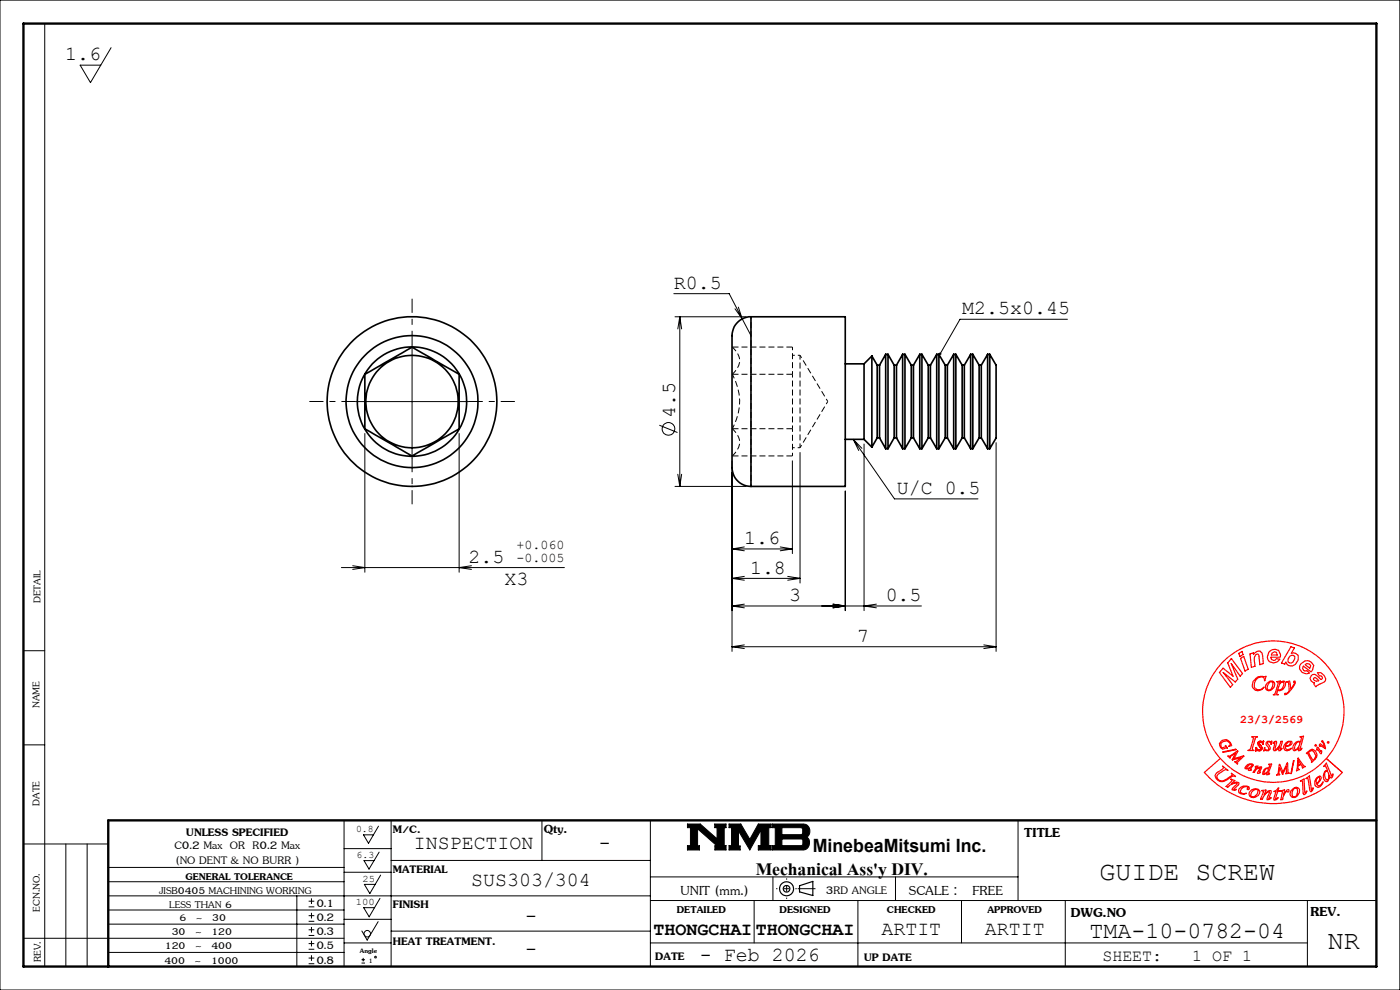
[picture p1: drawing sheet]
<svg xmlns="http://www.w3.org/2000/svg" width="297mm" height="210mm" viewBox="0 0 297 210" stroke-linecap="round" stroke-linejoin="round" font-family="sans-serif">
<g fill="none" stroke="#000" stroke-width=".35">
<path d="M77.4 79.4l10-5.7 4 2.2 6 3.5v11.6l-10 5.7-10-5.7zM159.3 67.2a4.4 4.4 0 0 0-4 5.3v22.4a21.2 21.2 0 0 0 .3 5.7 3.9 3.9 0 0 0 3.7 2.6M159.3 67.2h20v36h-20M159.3 67.2v36M179.3 77.2h4M183.3 77.2v16M185 75.5v19.4M185 75.5l1.1 2M185 75.5l-1.7 1.7M186.1 77.5v15.4M186.1 77.5h.5M186.6 77.5v15.4"/>
<path d="M187.9 75.2v20M187.9 75.2h.5M187.9 75.2l-1.3 2.3M188.4 75.2v20M188.4 75.2l1.3 2.3M189.7 77.5v15.4M189.7 77.5h.5M190.2 77.5v15.4M191.5 75.2v20M191.5 75.2h.5M191.5 75.2l-1.3 2.3M192 75.2v20"/>
<path d="M192 75.2l1.3 2.3M193.3 77.5v15.4M193.3 77.5h.5M193.8 77.5v15.4M195.1 75.2v20M195.1 75.2h.5M195.1 75.2l-1.3 2.3M195.6 75.2v20M195.6 75.2l1.3 2.3M196.9 77.5v15.4M196.9 77.5h.5M197.4 77.5v15.4"/>
<path d="M198.7 75.2v20M198.7 75.2h.5M198.7 75.2l-1.3 2.3M199.2 75.2v20M199.2 75.2l1.3 2.3M200.5 77.5v15.4M200.5 77.5h.5M201 77.5v15.4M202.3 75.2v20M202.3 75.2h.5M202.3 75.2l-1.3 2.3M202.8 75.2v20"/>
<path d="M202.8 75.2l1.3 2.3M204.1 77.5v15.4M204.1 77.5h.5M204.6 77.5v15.4M205.9 75.2v20M205.9 75.2h.5M205.9 75.2l-1.3 2.3M206.4 75.2v20M206.4 75.2l1.3 2.3M207.7 77.5v15.4M207.7 77.5h.5M208.2 77.5v15.4"/>
<path d="M209.5 75.2v20M209.5 75.2h.5M209.5 75.2l-1.3 2.3M210 75.2l1.3 2.3v15.4l-1.3 2.3M210 75.2v20M179.3 93.2h4M183.3 93.2l1.7 1.7M186.1 92.9l-1.1 2M186.1 92.9h.5M186.6 92.9l1.3 2.3M187.9 95.2h.5M189.7 92.9l-1.3 2.3"/>
<path d="M189.7 92.9h.5M190.2 92.9l1.3 2.3M191.5 95.2h.5M193.3 92.9l-1.3 2.3M193.3 92.9h.5M193.8 92.9l1.3 2.3M195.1 95.2h.5M196.9 92.9l-1.3 2.3M196.9 92.9h.5M197.4 92.9l1.3 2.3M198.7 95.2h.5M200.5 92.9l-1.3 2.3"/>
<path d="M200.5 92.9h.5M201 92.9l1.3 2.3M202.3 95.2h.5M204.1 92.9l-1.3 2.3M204.1 92.9h.5M204.6 92.9l1.3 2.3M205.9 95.2h.5M207.7 92.9l-1.3 2.3M207.7 92.9h.5M208.2 92.9l1.3 2.3M209.5 95.2h.5"/>
<circle cx="87.4" cy="85.2" r="14"/>
<circle cx="87.4" cy="85.2" r="11.6"/>
<circle cx="87.4" cy="85.2" r="18"/>
<circle cx="87.4" cy="85.2" r="9.8"/>
</g>
<path d="M155.4 79.4a3.5 3.5 0 0 0 1.3-3.9l-1.3-1.9M155.4 96.7a3.5 3.5 0 0 0 1.3-3.9l-1.3-1.9" fill="none" stroke="#000" stroke-width=".21" stroke-dasharray="1.3 .6" stroke-dashoffset=".1" stroke-linecap="butt"/>
<path d="M155.4 90.9a11.6 11.6 0 0 0 0-11.5" fill="none" stroke="#000" stroke-width=".21" stroke-dasharray="1.3 .6" stroke-dashoffset=".3" stroke-linecap="butt"/>
<path d="M155.4 73.6h-.1M168.1 79.4h-12.7M168.1 73.6h-12.7M155.3 96.8l.1-.1M168.1 90.9h-12.7M168.1 96.7h-12.7" fill="none" stroke="#000" stroke-width=".21" stroke-dasharray="1.3 .6" stroke-linecap="butt"/>
<path d="M168.1 79.4v-5.8M168.1 90.9v-11.5M168.1 96.7v-5.8M169.7 95l5.9-9.8M175.6 85.2l-5.9-9.8" fill="none" stroke="#000" stroke-width=".21" stroke-dasharray="1.3 .6" stroke-dashoffset=".6" stroke-linecap="butt"/>
<path d="M169.7 95v-19.6" fill="none" stroke="#000" stroke-width=".21" stroke-dasharray="1.3 .6" stroke-dashoffset=".4" stroke-linecap="butt"/>
<path d="M169.7 75.4h-1.6M168.1 95h1.6" fill="none" stroke="#000" stroke-width=".21" stroke-dasharray="1.3 .6" stroke-dashoffset=".8" stroke-linecap="butt"/>
<path d="M159.3 103.2v-36" fill="none" stroke="#000" stroke-width=".21" stroke-dasharray="1.3 .6" stroke-dashoffset=".7" stroke-linecap="butt"/>
<g fill="none" stroke="#000" stroke-width=".21">
<path d="M0 0h297v210h-297zM9.5 5v200M23.6 10.1l-4.4 7.4-2.2-3.7h4.4M87.4 73.2v24M142.9 62.3h11.8l2.7 5.3M143.2 67.2h15.1M144.2 67.2v36M144.2 67.2l.4 2.6M144.2 67.2l-.4 2.6M155.9 65.5l1.5 2.1M156.6 65.1l.8 2.5M157.4 67.6l1.9 3.6"/>
<path d="M226.4 67.7h-22.7l-4.2 7.3M75.4 85.2h24M77.4 92v29.4M97.4 92v29.4M139.9 90.2l3.8 1.5M155.3 97.8v40.4M168.1 97.7v19.7M169.7 96v27.7M181 93.2l8.8 12.6h17.7M181 93.2l1.8 1.9M181 93.2l1.2 2.4M183.3 94.2v35.3"/>
<path d="M211.3 93.9v44.3M143.2 103.2h15.1M143.8 100.6l.4 2.6M144.6 100.6l-.4 2.6M155.3 116.4h12.8M155.3 116.4l2.6 .4M157.9 116l-2.6 .4M165.5 116l2.6 .4M168.1 116.4l-2.6 .4M179.3 104.2v25.3M5 138h4.5M72.4 120.4h47.3"/>
<path d="M74.8 120l2.6 .4-2.6 .4M100 120l-2.6 .4 2.6 .4M155.3 122.7h14.4M155.3 122.7l2.6 .4M155.3 128.5h40.2M155.3 128.5l2.6 .4M155.3 137.2h56M155.3 137.2l2.6 .4M157.9 122.3l-2.6 .4M157.9 128.2l-2.6 .3M157.9 136.8l-2.6 .4M167.1 122.3l2.6 .4"/>
<path d="M169.7 122.7l-2.6 .4M176.7 128.2l2.6 .3-2.6 .4M185.9 128.2l-2.6 .3 2.6 .4M208.7 136.8l2.6 .4M211.3 137.2l-2.6 .4M5 158h4.5M5 179h18M14 179v26M18.5 179v26M73 174v31M80.3 175.3l-2.1 3.6-1.1-1.8h2.1M83 174v31"/>
<path d="M115 174v8.5M138 174v31M145.8 174.8h2.8l3.5 3.1v-2.3h-.5v-.8h2.4v.8h-.4v3.8h.4v.9h-2.3v-.9h.4l-4.1-3.6v3.6h.4v.9h-2.6v-.9h.7v-3.8h-.7zM154.7 174.8h2.5l1.9 3.2 1.8-3.2h2.7v.8h-.5v3.8h.5v.9h-2.7v-.9h.5v-3.3l-2.3 4.2-2.4-4v3.1h.3v.9h-2.3v-.9h.5v-3.8h-.5zM163.9 174.8h6.6a1.5 1.5 0 0 1 1.3 1.2 1.5 1.5 0 0 1-.7 1.6 1.48 1.48 0 0 1 .6 1.6 1.48 1.48 0 0 1-1.4 1.1h-6.4v-.9h.6v-3.8h-.6zM165.9 175.6h4.1l.3 .3v.9l-.3 .3h-4.1zM165.9 178h4.2l.2 .3v.8l-.3 .3h-4.1zM216 174v17M5 199h68M22.9 184h50.1M23 190h115M23 196h50"/>
<path d="M23 193h50M23 187h50M63 190v15M65.5 192.4h1.2M65.5 191.2h1.2M65.5 195.4h1.2M65.5 194.2h1.2M65.5 198.4h1.2M65.5 197.2h1.2M66.1 190.6v1.2M66.1 193.6v1.2M66.1 196.6v1.2"/>
<path d="M66.1 199.6v1.2M73 195h10M73 185h10M73 180h10M80.2 195.5l-2.3 3.9-1.1-1.9M80.4 180.8l-2.1 3.6-1.1-1.8h2.1M80.6 190.6l-2.3 3.9-1.1-2h2.2M80.8 185.6l-2.3 3.9-1.2-1.9h2.3M83 197.5h55M83 182.5h55M138 186h78M138 191h154"/>
<path d="M160 191v9M164 186v5M182 191v14M190 186v5M204 191v9M226 191v14M277.4 191v14M23 202h50M65.5 201.4h1.2M65.5 200.2h1.2M65.5 204.4h1.2M65.5 203.2h1.2"/>
<path d="M66.1 202.6v1.2M73 200h10M76.7 204.3h.7M76.7 203.6h.7M77 203.2v.7M138 200h139.4"/>
<circle cx="141.8" cy="91" r="1.34"/>
<circle cx="77.9" cy="198.1" r=".68"/>
<circle cx="79.7" cy="203" r=".17"/>
</g>
<g fill="none" stroke="#000" stroke-width=".25">
<path d="M169.6 187.9l2.8-.9v3l-2.8-.8z"/>
<circle cx="166.9" cy="188.5" r=".7"/>
<circle cx="166.9" cy="188.5" r="1.48"/>
</g>
<g fill="none" stroke="#f00" stroke-width=".25">
<path d="M261.2 139.7l2.4 3.2-.5 .5-1.9-2.7 1.4 3.4-.6 .6-2.5-2 2 2.5-.5 .6-2.3-3.1 .8-1 2.1 1.7-1.1-2.8zM262.8 138.6l.7-.4 .2 .6-.7 .5zM263.2 139.7l.6-.5 1 2.7-.7 .4zM265.2 138.7l.7-.2v.3l.9-.7h.5a2.85 2.85 0 0 1 .7 2.6l-.7 .3-.2-2-.5-.3-.5 .7 .1 1.9-.7 .3zM269.2 138.3l.6-.4 .7-.2 .8 .3 .4 .9-.1 .5-2 .1 .1 .4 .5 .2 .6-.4 .7 .1-.5 .6-.8 .2-.9-.2-.3-.5-.1-.6zM269.9 138.5l.5-.3 .4 .2 .1 .6h-1.2zM273.6 139.3l.3-.3h.5l.3 .3v.5l-.4 .6-.3 .2h-.4l-.3-.2-.1-.5zM273.9 137.2l.7 .2-.7 1.2h.9l.6 .4v1l-.6 .9-.6 .3h-.7l-.4-.2-.3-.6-.2 .5-.7-.3zM259.2 157l.9-.1a1.78 1.78 0 0 1 1.2 1.3l-.6 .1 .3-.4-.2-.4-.5-.3-.9 .1-.4 .4 .1 .8 .2 .1 .7-.2v-.3l.4 .6-.2-.1-.8 .3-.6-.5-.1-.7zM259.4 159.5l2.7-.6 .1 .1-2.7 .6zM265.6 156.3h1.2l-.5 .4-.6 1.9v.4l.3 .2h-1.2l.5-.4 .6-1.9v-.5zM266.3 146.1a1.54 1.54 0 0 1 .1-1.8 1.54 1.54 0 0 1 1.7-.6l.2 .7 .3-.9-.3 .1a2 2 0 0 0-2.7 1.8l.2 .5 .5 .5 .6 .1 .8-.2 .5-.5a1.34 1.34 0 0 1-1.9 .3"/>
<path d="M267 157.4l1.1-.2-.2 .7-.1-.4-.4-.2-.3 .3 .7 1.1a.84 .84 0 0 1-1.3 .5l-.1 .1 .1-.7 .2 .4 .4 .1 .3-.1v-.3l-.6-.8zM268.7 157.4l1.1-.2-.1 .7-.1-.4-.4-.2-.3 .3 .6 1.1a.84 .84 0 0 1-1.2 .5l-.2 .1 .2-.7 .1 .4 .4 .1 .3-.1 .1-.3-.6-.8zM269.3 144.7l.4-.1 .3 .1a1.47 1.47 0 0 1-.8 1.7l-.3-.1a1.51 1.51 0 0 1 .4-1.6zM269.7 144.5l-.6 .2a.99 .99 0 0 0-.6 .9 .99 .99 0 0 0 .6 .9 1.38 1.38 0 0 0 1.3-1.7l-.6-.3M270.4 159.3l.4-.2 .7-.9-.2 1h.3l.4-.4-.4 .2 .5-1.7h-.4a2.08 2.08 0 0 1-1.2 1.7l.3-1.7h-.4l-.3 .3 .4-.1-.1 .3a1.53 1.53 0 0 0-.1 1.4l.2 .1M270.9 144.6l.7-.1-.1 .4 .8-.4a.49 .49 0 0 1 .4 .5 1.27 1.27 0 0 1-1.7 1.4l-.2 .8 .4 .1-1.1 .1 .4-.3 .6-2.1v-.3zM271.6 145l.5-.4a.59 .59 0 0 1 .2 .8l-.3 .7-.7 .3-.2-.1zM272.7 157.7a.82 .82 0 0 1 1.4-.2 1.29 1.29 0 0 1-1.4 .9l.1 .5 .4 .1 .8-.2-1 .5-.4-.2a1.04 1.04 0 0 1 .1-1.4zM272.9 144.6l.7-.1 .2 1.6 .8-1.1a.22 .22 0 0 1-.1-.3 .22 .22 0 0 1 .3-.1 4.5 4.5 0 0 1-2.1 2.8l-.2-.2 .1-.1 .2-.1 .1 .2 .6-.7-.1-1.7zM273 157.7l.6-.4 .2 .2a1.16 1.16 0 0 1-1.1 .8zM275.2 157.5l.3-.2 .2 .1a1.43 1.43 0 0 1-1 1.6 .83 .83 0 0 1 .2-1.1zM275.8 156.3l.7-.1-.7 2.8 .4-.3-.2 .4-.4 .2-.2-.2 .2-.6-.4 .5-.6 .3a.44 .44 0 0 1-.4-.6 1.2 1.2 0 0 1 1.7-1.3l.2-.7a.23 .23 0 0 0 0-.3 .23 .23 0 0 0-.3-.1z"/>
<path d="M275.9 140.8l1-.6h.7l.6 .3 .5 .6-.3 1-.3 .4-1.6-1.2-.2 .5 .3 .4 .7 .1 .5 .5-.7 .1-.8-.2-.6-.8v-.6zM276.9 141l.3-.3 .6 .2 .3 .3-.3 .5zM277.1 159.8l1.3-.9 .6 .3 .4 .9-.1 .5-1.1 1.1v-.3l-.8-1.5zM277.7 159.5l.7-.3 .4 .3 .4 .8-.3 .7-.4 .2-.8-1.4zM278.2 143.2a.97 .97 0 0 1 1.5 .4l.5 .6 .3-.2v-.5l-.6-.1-.4-.7h.7l.7 .6 .3 .7a1.68 1.68 0 0 1-1.4 1.2l-.6 .5-.5-.6 .2-.3-.8-.4-.2-.5zM278.7 143.8a1.1 1.1 0 0 1 1.1 .5l-.6 .2-.5-.3zM279 158l.3 .1-.1 .2h-.2zM279.4 158.5l.2 .1 .6 .9 .1-.3 .1 .1-.1 .6-.2-.1-.6-.9-.1 .2zM280.4 157.2l.2-.1 .3 .5 .3 1.2-1.1-.7-.1 .3v-.6l1 .6zM281.8 157.3l-.2 .1 .1 .2 .2-.1v-.2M258.9 160.9a15 15 0 0 1 .8-20.8 15 15 0 0 1 20.8 0 15 15 0 0 1 .9 20.8M258.9 160.9l-3.4 3a19.5 19.5 0 0 0 29.3 0l-3.4-3"/>
<path d="M258.9 160.9a15 15 0 0 0 22.5 0M259.3 162.6l1.2 .8-.5-.1-1.2 .7a.82 .82 0 0 0-.6 .8 .82 .82 0 0 0 .6 .8 2.73 2.73 0 0 0 2.4-1l.2-.2-.1-.4 .8 .7-.6-.1-1.2 .8a1.51 1.51 0 0 1-1.5 .4 1.51 1.51 0 0 1-1-1.3l.3-.6 1.4-.9zM260.6 160.3l.3 .1 1.6-1.1-.7 1.6 2.1-.5-1.4 1.3v.4l-.5-.5h.2l1-.9-1.7 .5 .6-1.4-1.1 .7-.1 .3zM261.1 165.3l.9 .3-.8 .7 .3-.2a1.08 1.08 0 0 1 1.4 0v.3l-1.1 1 .5 .1-.9 .1v-.3l1.1-1.2a2.19 2.19 0 0 0-2 .9l-.4-.2 1.1-1a.31 .31 0 0 0 .1-.3 .31 .31 0 0 0-.2-.2zM263.2 167a1.35 1.35 0 0 1 1.8 .1l-.2 .4a.25 .25 0 0 1-.2-.2 .25 .25 0 0 1 .2-.3 1.16 1.16 0 0 0-1.7 1 1.24 1.24 0 0 0 1.3 .3l-.5 .2-.7-.1-.4-.3-.1-.5zM264.7 162.2l.9-.1 .3 .2-.7 .9 .3 .1-.7 .1 .3-.5-.9 .1v-.3zM264.9 162.3l.2-.1h.5a.94 .94 0 0 1-1.2 .7zM265.3 167.7a1.06 1.06 0 0 1 1.1-.4 1.06 1.06 0 0 1 .9 .9 1.4 1.4 0 0 1-2.2 .7l-.2-.6zM265.7 167.8l.5-.3h.4l.3 .1a1.3 1.3 0 0 1-1.3 1.4l-.3-.2v-.3zM266.3 162.6l.6-.1-.3 .5 1-.4 .1 .3-.5 1 .2-.1a.34 .34 0 0 1-.3 .2 .34 .34 0 0 1-.3-.1l.6-1.1a1.46 1.46 0 0 0-1.3 1h-.2l.6-1.1zM267.7 167.7l.9-.1-.4 1 .2-.3a1.24 1.24 0 0 1 1.2-.6l.1 .5-.5 1.2 .5-.2-.7 .5-.2-.2 .5-1.6a2.04 2.04 0 0 0-1.5 1.6h-.4l.7-1.6zM268.5 163.1l.3-.1 .3 .2a.93 .93 0 0 1-1 .9z"/>
<path d="M269.2 162.1h.6l-.7 2.1 .2-.2v.1l-.6 .3 .2-.5-1 .4v-.3l.2-.7 .4-.3 .7-.1 .2-.6zM270.3 167.8l.5-.2 .3-.4h.2l-.2 .6 .4-.1-.1 .2h-.4l-.4 1.6 .6-.3-.7 .5h-.2l-.1-.3 .5-1.5zM271.4 162.1l-.3 2-.2 .3h.6l-.2-.3 .2-1.3 .6 1.4 .8-1.6v1.3l-.1 .2 .7-.1-.3-.1v-2l-1 1.9-.7-1.7M271.7 167.8l.8-.2-.2 1.1a1.42 1.42 0 0 1 1.1-1.2v.5l-.4-.2-.4 .5-.5 1.3h-.4l.4-1.7zM274.2 167.4a.85 .85 0 0 1 1.5 .1 1.43 1.43 0 0 1-1.6 1.6l-.4-.4a1.29 1.29 0 0 1 .5-1.3zM274.4 167.4l.3-.2h.4a1.4 1.4 0 0 1-.4 1.8h-.4a1.57 1.57 0 0 1 .1-1.6zM274.4 161.4h.1l-.6 2.7zM275.3 160.9l1.3 1.6 .3 .1-.6 .3-.3-.7h-.2l-.5 .4v.4l.3 .3-.5 .2zM275.4 161.3l.5 .7-.4 .3zM275.9 165.7l.7-.5 .3 3 .3-.4-.4 .7-.3-.1-.2-2.7zM277.1 165.1l.7-.5 .5 3 .3-.5-.4 .8-.3-.2-.4-2.6zM279.3 165.1l.6-.5 .3 .2a1.67 1.67 0 0 1-.8 1.6l.3 .3 .4-.1 .5-.8a1.27 1.27 0 0 1-1 1.2 1.21 1.21 0 0 1-.3-1.9z"/>
<path d="M279.6 164.9l.2-.1a.92 .92 0 0 1-.5 1.4 1.1 1.1 0 0 1 .3-1.3zM281.2 163.6l.3-.1a1.46 1.46 0 0 1 .2 1.9h-.2a1.38 1.38 0 0 1-.3-1.8zM281.4 161.9l1.1 2.8 .3-.5v.4l-.4 .5-.1-.1-.3-.6v.6l-.3 .7a.47 .47 0 0 1-.7-.1 1.58 1.58 0 0 1 .3-2.2h.3l-.3-.7a.23 .23 0 0 0-.2-.3 .23 .23 0 0 0-.3 .2z"/>
</g>
<path d="M164.6 188.5h4.4M166.9 186.3v4.4" fill="none" stroke="#000" stroke-width=".21" stroke-dasharray="15.2 1.3 1.3 1.3" stroke-dashoffset="15" stroke-linecap="butt"/>
<path d="M169.2 188.5h3.8" fill="none" stroke="#000" stroke-width=".21" stroke-dasharray="15.2 1.3 1.3 1.3" stroke-linecap="butt"/>
<path d="M5 5h287v200h-287zM292 174h-269v31" fill="none" stroke="#000" stroke-width=".5"/>
<path d="M145.8 174.8v.8h.7v3.8h-.7v.9h2.6v-.9h-.4v-3.6l4.1 3.6h-.4v.9h2.3v-.9h-.4v-3.8h.4v-.8h-2.4v.8h.5v2.3l-3.5-3.1zM154.7 174.8v.8h.5v3.8h-.5v.9h2.3v-.9h-.3v-3.1l2.4 4 2.3-4.2v3.3h-.5v.9h2.7v-.9h-.5v-3.8h.5v-.8h-2.7l-1.8 3.2-1.9-3.2zM165.9 178h4.2l.2 .2v.9l-.3 .3h-4.1zM163.9 174.8v.8h.6v3.8h-.6v.9h6.8l.8-.6 .2-.8-.1-.9-.5-.4a1.49 1.49 0 0 0 .7-1.6 1.49 1.49 0 0 0-1.3-1.2zM165.9 175.6h4.1l.3 .3v.9l-.3 .3h-4.1z" fill-rule="evenodd" fill="#000"/>
<path d="M87.4 73.2v-9.8M75.4 85.2h-9.8M87.4 97.2v9.8M99.4 85.2h9.8" fill="none" stroke="#000" stroke-width=".21" stroke-dasharray="15.2 1.3 1.3 1.3" stroke-dashoffset="12.2" stroke-linecap="butt"/>
<path d="M199.2 74.9a.27 .27 0 0 1 .4-.1 .27 .27 0 0 1 .1 .4 .27 .27 0 0 1-.4 .1l.2-.3-.2 .3z" fill="#000"/>
<g font-size="5.6">
<text x="160.3" y="185.7">Mechanical Ass'y DIV.</text>
<text x="233.3" y="186.6">GUIDE SCREW</text>
<text x="281.7" y="201.2">NR</text>
</g>
<text font-size="4.9" x="231.2" y="198.9">TMA-10-0782-04</text>
<g font-size="4.2">
<text x="13.8" y="12.8">1.6</text>
<text x="143" y="61.3">R0.5</text>
<text x="204.1" y="66.7">M2.5x0.45</text>
<text x="143.2" y="88.7" transform="rotate(-90 143.2 88.7)">4.5</text>
<text x="190.2" y="104.8">U/C 0.5</text>
<text x="99.4" y="119.4">2.5</text>
<text x="157.9" y="115.4">1.6</text>
<text x="107" y="124.2">X3</text>
<text x="159.1" y="121.7">1.8</text>
<text x="167.4" y="127.5">3</text>
<text x="187.9" y="127.5">0.5</text>
<text x="181.9" y="136.2">7</text>
<text x="87.8" y="180">INSPECTION</text>
<text x="127.1" y="180">-</text>
<text x="217.3" y="177.6">TITLE</text>
<text x="100" y="188">SUS303/304</text>
<text x="144.4" y="189.8">UNIT (mm.)</text>
<text x="192.8" y="189.8">SCALE :</text>
<text x="206.3" y="189.8">FREE</text>
<text x="111.4" y="195.6">-</text>
<text x="227.2" y="194.4">DWG.NO</text>
<text x="278" y="194.3">REV.</text>
<text x="111.4" y="202.5">-</text>
<text x="148.5" y="203.9">- Feb 2026</text>
<text x="187" y="198.4">ARTIT</text>
<text x="208.9" y="198.4">ARTIT</text>
</g>
<g font-size="3.9">
<text x="115.3" y="176.8">Qty.</text>
<text x="172.4" y="180.7">MinebeaMitsumi Inc.</text>
<text x="138.6" y="198.3">THONGCHAI</text>
<text x="160.3" y="198.3">THONGCHAI</text>
</g>
<g font-size="3.5">
<text x="39.5" y="177.3">UNLESS SPECIFIED</text>
<text x="83.3" y="176.7">M/C.</text>
<text x="37" y="180.2">C0.2 Max OR R0.2 Max</text>
<text x="37.2" y="183.3">(NO DENT &amp; NO BURR )</text>
<text x="83.3" y="185.2">MATERIAL</text>
<text x="175.2" y="189.7">3RD ANGLE</text>
<text x="67.1" y="192.3">0.1</text>
<text x="67.1" y="195.4">0.2</text>
<text x="83.3" y="192.6">FINISH</text>
<text x="67.1" y="198.4">0.3</text>
<text x="67.1" y="201.3">0.5</text>
<text x="83.3" y="200.5">HEAT TREATMENT.</text>
<text x="139" y="203.7">DATE</text>
<text x="183.3" y="203.9">UP DATE</text>
<text x="233.9" y="203.8">SHEET:</text>
<text x="252.9" y="203.8">1 OF 1</text>
<text x="67.1" y="204.4">0.8</text>
</g>
<g font-size="3.2">
<text x="8.6" y="127.9" transform="rotate(-90 8.6 127.9)">DETAIL</text>
<text x="8.4" y="150.2" transform="rotate(-90 8.4 150.2)">NAME</text>
<text x="8.4" y="171" transform="rotate(-90 8.4 171)">DATE</text>
<text x="33.8" y="189.5">JISB0405 MACHINING WORKING</text>
<text x="39.4" y="186.6">GENERAL TOLERANCE</text>
<text x="8.4" y="193.4" transform="rotate(-90 8.4 193.4)">ECN.NO.</text>
<text x="35.9" y="192.7">LESS THAN 6</text>
<text x="38.1" y="195.3">6 ~ 30</text>
<text x="143.6" y="193.7">DETAILED</text>
<text x="165.4" y="193.7">DESIGNED</text>
<text x="188.2" y="193.7">CHECKED</text>
<text x="209.5" y="193.7">APPROVED</text>
<text x="35" y="201.3">120 ~ 400</text>
<text x="36.4" y="198.3">30 ~ 120</text>
<text x="8.7" y="204.1" transform="rotate(-90 8.7 204.1)">REV.</text>
<text x="34.9" y="204.5">400 ~ 1000</text>
</g>
<g font-size="2.8">
<text x="109.6" y="116.5">+0.060</text>
<text x="109.6" y="119.3">-0.005</text>
</g>
<text font-size="2.5" fill="#f00" x="263.1" y="153.4">23/3/2569</text>
<g font-size="2.1">
<text x="75.5" y="176.6">0.8</text>
<text x="75.7" y="182">6.3</text>
<text x="76.9" y="187.1">25</text>
<text x="75.5" y="192">100</text>
<text x="76.4" y="202.2">Angle</text>
<text x="78.2" y="204.3">1</text>
</g>
</svg>
